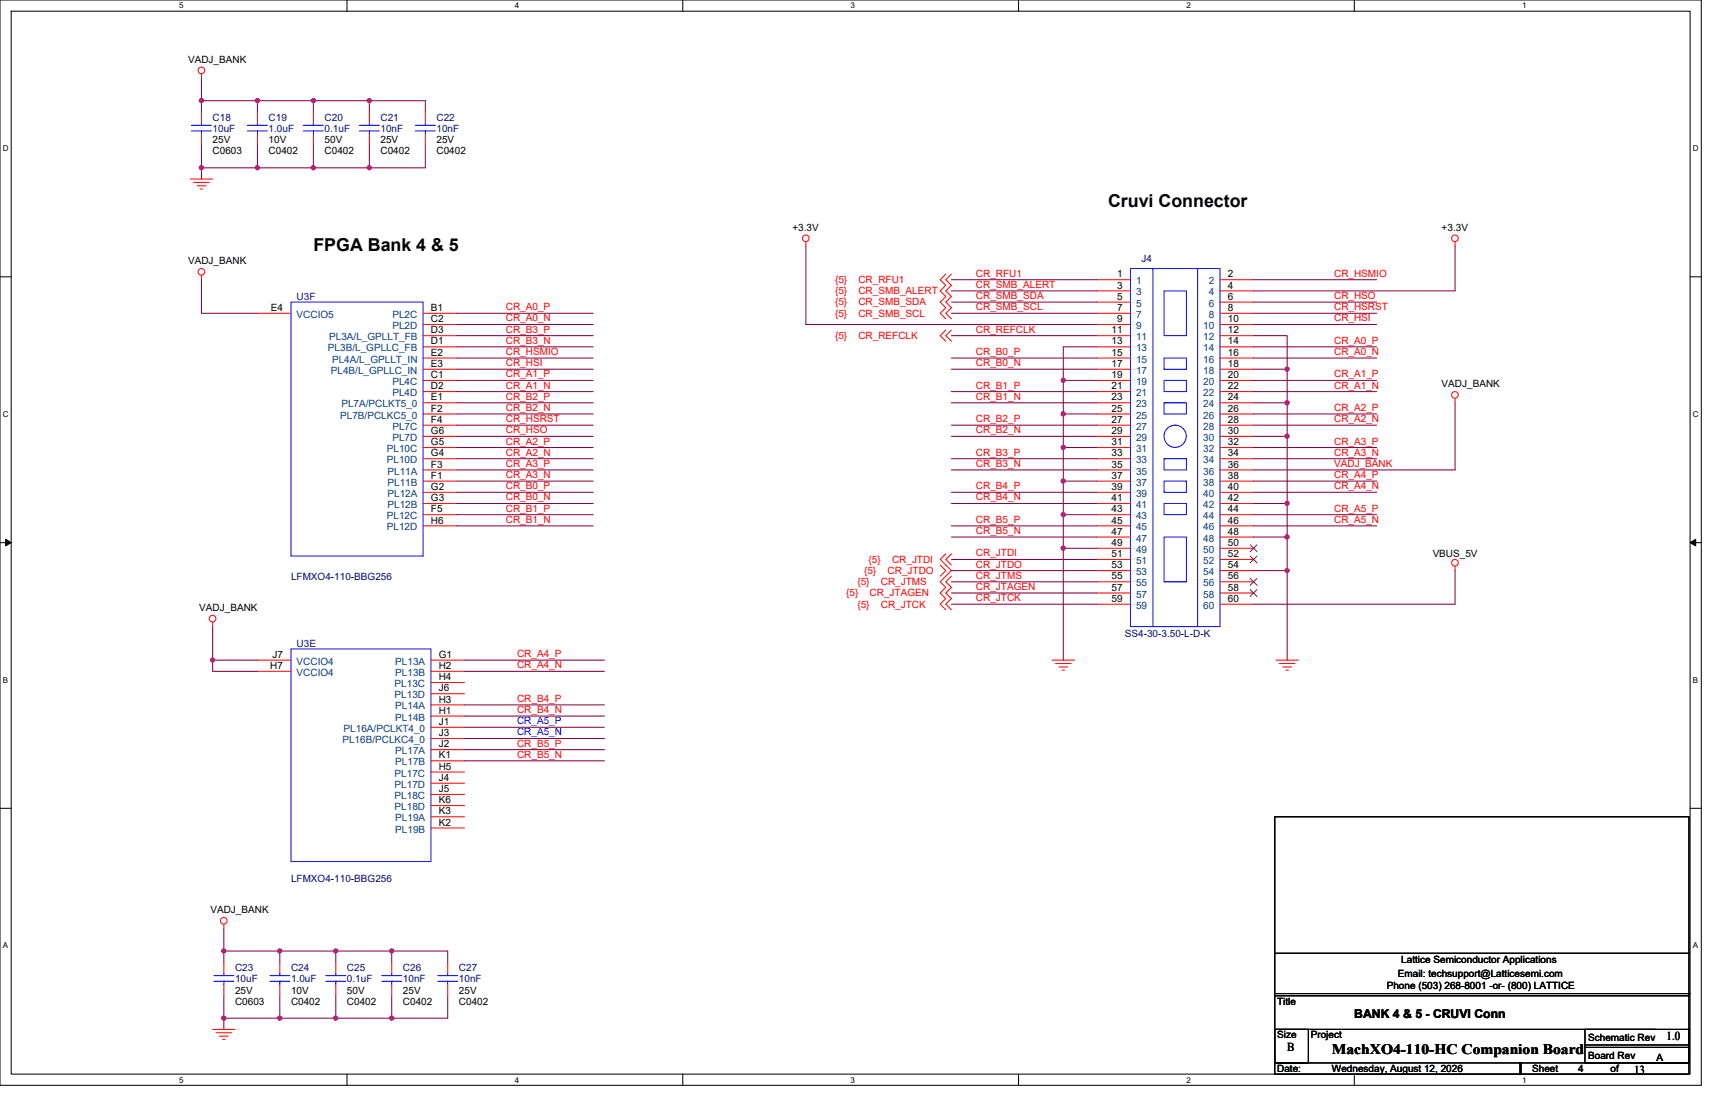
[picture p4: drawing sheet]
<svg xmlns="http://www.w3.org/2000/svg" width="214mm" height="136mm" viewBox="0 0 214 136" stroke-linecap="round" stroke-linejoin="round" font-family="sans-serif">
<path d="M0 0h212.3v135.5h-212.3zM1.4 1.4h209.5v132.7h-209.5z" fill="none" stroke="#000" stroke-width=".13"/>
<g fill="#fff">
<path d="M22.4 .1h.5v1.2h-.5z"/>
<path d="M22.4 134.3h.5v1.1h-.5z"/>
</g>
<path d="M43.3 0v1.4M43.3 134.1v1.4" fill="none" stroke="#000" stroke-width=".13"/>
<g fill="#fff">
<path d="M64.3 .1h.5v1.2h-.5z"/>
<path d="M64.3 134.3h.5v1.1h-.5z"/>
</g>
<path d="M85.2 0v1.4M85.2 134.1v1.4" fill="none" stroke="#000" stroke-width=".13"/>
<g fill="#fff">
<path d="M106.2 .1h.5v1.2h-.5z"/>
<path d="M106.2 134.3h.5v1.1h-.5z"/>
</g>
<path d="M127.1 0v1.4M127.1 134.1v1.4" fill="none" stroke="#000" stroke-width=".13"/>
<g fill="#fff">
<path d="M148.1 .1h.5v1.2h-.5z"/>
<path d="M148.1 134.3h.5v1.1h-.5z"/>
</g>
<path d="M169 0v1.4M169 134.1v1.4" fill="none" stroke="#000" stroke-width=".13"/>
<g fill="#fff">
<path d="M190 .1h.5v1.2h-.5z"/>
<path d="M190 134.3h.5v1.1h-.5z"/>
<path d="M.4 18h.7v1.1h-.7z"/>
<path d="M211.3 18h.7v1.1h-.7z"/>
<path d="M.4 51.1h.7v1.2h-.7z"/>
<path d="M211.3 51.1h.7v1.2h-.7z"/>
</g>
<path d="M0 34.6h1.4M210.9 34.6h1.4" fill="none" stroke="#000" stroke-width=".13"/>
<g fill="#fff">
<path d="M.4 84.3h.6v1.1h-.6z"/>
<path d="M211.3 84.3h.7v1.1h-.7z"/>
</g>
<path d="M0 67.8h1.4M210.9 67.8h1.4" fill="none" stroke="#000" stroke-width=".13"/>
<path d="M.7 67.3l.7 .5-.7 .4zM210.9 67.8l.7-.5v.9z" fill="#000" stroke="#000" stroke-width=".12"/>
<g fill="#fff">
<path d="M.4 117.5h.6v1.1h-.6z"/>
<path d="M211.3 117.5h.7v1.1h-.7z"/>
</g>
<g fill="none" stroke="#000" stroke-width=".13">
<path d="M0 100.9h1.4M159.1 102h51.7v32.1h-51.7zM159.1 119h51.7M210.9 100.9h1.4M159.1 128.5h4.2v4.2h-4.2zM159.1 132.7h51.7M159.1 124.3h51.7M159.1 128.5h47.5M159.3 124.1h51.6M189.7 132.7v1.4M189.8 132.7v1.4M197.8 128.5h13v4.2h-13z"/>
<path d="M197.8 130.8h13M197.8 130.5h13"/>
</g>
<g fill="none" stroke="#f00" stroke-width=".13">
<path d="M25.1 14v1.4M25.1 16.8v1.4M25.1 9.2v.6M32.1 14v1.4M32.1 16.8v1.4M39.1 14v1.4M39.1 16.8v1.4M46.1 14v1.4M46.1 16.8v1.4M53.1 14v1.4M53.1 16.8v1.4M23.7 22.4h2.8"/>
<path d="M24.2 22.8h1.9M24.6 23.2h1.1M25 23.6h.3M25.1 34.4v.5M32.1 39.1h4.2M52.8 39.1h4.2M100.6 30.2v.5M118 34.2l-.7 .7 .7 .7-.7 .7 .7 .7-.7 .7 .7 .7-.7 .7 .7 .7M118.7 34.2l-.7 .7 .7 .7-.7 .7 .7 .7-.7 .7 .7 .7-.7 .7 .7 .7M136.9 34.9h4.2M136.9 36.3h4.2M136.9 37.7h4.2"/>
<path d="M136.9 39.1h4.2M152.3 34.9h4.2M152.3 36.3h4.2M152.3 37.7h4.2M152.3 39.1h4.2M181.6 30.2v.5M52.8 40.5h4.2M52.8 41.9h4.2M52.8 43.3h4.2M52.8 44.7h4.2M52.8 46.1h4.2M52.8 47.5h4.2"/>
<path d="M52.8 48.9h4.2M52.8 50.3h4.2M52.8 51.7h4.2M52.8 53.1h4.2M52.8 54.5h4.2M52.8 55.9h4.2M52.8 57.3h4.2M52.8 58.7h4.2M118 41.2l-.7 .7 .7 .7M118.7 41.2l-.7 .7 .7 .7M136.9 41.9h4.2M136.9 43.3h4.2"/>
<path d="M136.9 44.7h4.2M136.9 46.1h4.2M136.9 47.5h4.2M136.9 48.9h4.2M136.9 50.3h4.2M136.9 51.7h4.2M136.9 53.1h4.2M136.9 54.5h4.2M136.9 55.9h4.2M136.9 57.3h4.2M136.9 58.7h4.2M136.9 40.5h4.2"/>
<path d="M152.3 40.5h4.2M152.3 41.9h4.2M152.3 43.3h4.2M152.3 44.7h4.2M152.3 46.1h4.2M152.3 47.5h4.2M152.3 48.9h4.2M152.3 50.3h4.2M152.3 51.7h4.2M152.3 53.1h4.2M152.3 54.5h4.2M152.3 55.9h4.2"/>
<path d="M152.3 57.3h4.2M152.3 58.7h4.2M181.6 49.7v.6M26.5 77.7v.5M52.8 60.1h4.2M52.8 61.5h4.2M52.8 62.9h4.2M52.8 64.3h4.2M52.8 65.7h4.2M117.3 70.5l.7 .7-.7 .7M118 69.2l-.7 .6 1.4 1.4-1.4 1.4 .7 .7-.7 .7 .7 .7-.7 .7 .7 .7M118.7 69.2l-.7 .6 .7 .7"/>
<path d="M118.7 71.9l-.7 .7 .7 .7-.7 .7 .7 .7-.7 .7 .7 .7M136.9 60.1h4.2M136.9 61.5h4.2M136.9 62.9h4.2M136.9 64.3h4.2M136.9 65.7h4.2M136.9 67.1h4.2M136.9 68.5h4.2M136.9 69.8h4.2M136.9 71.2h4.2M136.9 72.6h4.2M136.9 74h4.2"/>
<path d="M136.9 75.4h4.2M152.3 60.1h4.2M152.3 61.5h4.2M152.3 62.9h4.2M152.3 64.3h4.2M152.3 65.7h4.2M152.3 67.1h4.2M152.3 68.5h4.2M152.3 69.8h4.2M152.3 71.2h4.2M152.3 72.6h4.2M152.3 74h4.2"/>
<path d="M152.3 75.4h4.2M181.6 70.7v.5M32.1 82.4h4.2M32.1 83.8h4.2M53.8 82.4h4.2M53.8 83.8h4.2M53.8 85.2h4.2M53.8 86.6h4.2M53.8 88h4.2M53.8 89.4h4.2M53.8 90.8h4.2M53.8 92.2h4.2"/>
<path d="M53.8 93.6h4.2M53.8 95h4.2M53.8 96.4h4.2M53.8 97.8h4.2M53.8 99.2h4.2M131.3 82.4h2.8M131.7 82.8h2M132.2 83.3h1.1M132.6 83.7h.3M159.3 82.4h2.8M159.7 82.8h1.9M160.1 83.3h1.1"/>
<path d="M160.5 83.7h.3M27.9 115.4v.6M53.8 100.6h4.2M53.8 102h4.2M53.8 103.4h4.2M26.5 128.5h2.8M27 128.9h1.9M27.4 129.4h1.1M27.8 129.8h.3M27.9 120.1v1.4M27.9 122.9v1.4M34.9 120.1v1.4"/>
<path d="M34.9 122.9v1.4M41.9 120.1v1.4M41.9 122.9v1.4M48.9 120.1v1.4M48.9 122.9v1.4M55.9 120.1v1.4M55.9 122.9v1.4"/>
<circle cx="25.1" cy="8.8" r=".42"/>
<circle cx="25.1" cy="33.9" r=".42"/>
<circle cx="100.6" cy="29.7" r=".42"/>
<circle cx="181.6" cy="29.7" r=".42"/>
<circle cx="181.6" cy="49.3" r=".42"/>
<circle cx="26.5" cy="77.2" r=".42"/>
<circle cx="181.6" cy="70.3" r=".42"/>
<circle cx="27.9" cy="115" r=".42"/>
</g>
<g fill="none" stroke="#00f" stroke-width=".13">
<path d="M23.9 16.3h2.5M23.9 15.6h2.5M25.1 15.4v.2M25.1 16.3v.5M30.9 16.3h2.5M30.9 15.6h2.5M32.1 15.4v.2M32.1 16.3v.5M37.9 16.3h2.5M37.9 15.6h2.5M39.1 15.4v.2M39.1 16.3v.5"/>
<path d="M44.9 16.3h2.4M44.9 15.6h2.4M46.1 15.4v.2M46.1 16.3v.5M51.8 16.3h2.5M51.8 15.6h2.5M53.1 15.4v.2M53.1 16.3v.5M36.3 37.7h16.5v31.7h-16.5zM141.1 33.5h11.2v44.7h-11.2zM143.9 33.5h5.6v44.7h-5.6zM145.3 36.3h2.8v5.6h-2.8z"/>
<path d="M145.3 44.7h2.8v1.4h-2.8zM145.3 47.5h2.8v1.4h-2.8zM145.3 57.3h2.8v1.4h-2.8zM145.3 50.3h2.8v1.4h-2.8zM145.3 67.1h2.8v5.5h-2.8zM145.3 60.1h2.8v1.4h-2.8zM145.3 62.9h2.8v1.4h-2.8zM36.3 81h17.5v26.6h-17.5zM26.7 122.5h2.5M26.7 121.8h2.5M27.9 121.5v.3M27.9 122.5v.4"/>
<path d="M33.7 122.5h2.5M33.7 121.8h2.5M34.9 121.5v.3M34.9 122.5v.4M40.7 122.5h2.5M40.7 121.8h2.5M41.9 121.5v.3M41.9 122.5v.4M47.6 122.5h2.5M47.6 121.8h2.5M48.9 121.5v.3M48.9 122.5v.4"/>
<path d="M54.6 122.5h2.5M54.6 121.8h2.5M55.9 121.5v.3M55.9 122.5v.4"/>
<circle cx="146.7" cy="54.5" r="1.39"/>
</g>
<path d="M156 68l.9 .9M156 69.4l.9 .9M156 72.2l.9 .9M156 73.6l.9 .9M156.9 68l-.9 .9M156.9 69.4l-.9 .9M156.9 72.2l-.9 .9M156.9 73.6l-.9 .9" fill="none" stroke="#804000" stroke-width=".12"/>
<g fill="none" stroke="#800040" stroke-width=".13">
<path d="M25.1 9.8v2.8M25.1 12.6v1.4M25.1 18.2v2.8M25.1 12.6h7M32.1 12.6h7M32.1 12.6v1.4M32.1 18.2v2.8M39.1 12.6h7M39.1 18.2v2.8M39.1 12.6v1.4M46.1 12.6v1.4M46.1 18.2v2.8"/>
<path d="M46.1 12.6h7v1.4M53.1 18.2v2.8h-7M25.1 21h7M25.1 21v1.4M25.1 34.9v4.2h7M32.1 21h7M39.1 21h7M57 39.1h17M100.6 30.7v9.8h36.3M118.7 34.9h18.2M118.7 36.3h18.2M118.7 37.7h18.2"/>
<path d="M118.7 39.1h18.2M156.5 34.9h15.3M156.5 37.7h15.3M156.5 39.1h15.3M181.6 30.7v5.6h-25.1M57 40.5h17M57 47.5h17M57 48.9h17M57 55.9h17M57 57.3h17M57 58.7h17M57 41.9h17"/>
<path d="M57 43.3h17M57 44.7h17M57 46.1h17M57 53.1h17M57 54.5h17M57 50.3h17M57 51.7h17M118.7 41.9h18.2M118.7 44.7h18.2M118.7 46.1h18.2M118.7 48.9h18.2M118.7 50.3h18.2"/>
<path d="M118.7 53.1h18.2M118.7 54.5h18.2M118.7 57.3h18.2M118.7 58.7h18.2M132.7 47.5v4.2M132.7 51.7v4.2M132.7 55.9v4.2M132.7 47.5h4.2M132.7 51.7h4.2M132.7 55.9h4.2M136.9 43.3h-4.2v4.2M156.5 40.5h15.3"/>
<path d="M156.5 43.3h15.3M156.5 44.7h15.3M156.5 47.5h15.3M156.5 48.9h15.3M156.5 51.7h15.3M156.5 53.1h15.3M156.5 55.9h15.3M156.5 57.3h15.3M156.5 41.9h4.2v4.2M156.5 46.1h4.2M156.5 50.3h4.2M156.5 54.5h4.2"/>
<path d="M160.7 46.1v4.2M160.7 50.3v4.2M160.7 54.5v8.4M181.6 50.3v8.4h-25.1M26.5 78.2v4.2M57 60.1h17M57 61.5h17M57 62.9h17M57 64.3h17M57 65.7h17M118.7 61.5h18.2M118.7 62.9h18.2"/>
<path d="M118.7 65.7h18.2M118.7 67.1h18.2M118.7 69.8h18.2M118.7 71.2h18.2M118.7 72.6h18.2M118.7 74h18.2M118.7 75.4h18.2M132.7 60.1v4.2M132.7 64.3v4.2M132.7 68.5v13.9M132.7 60.1h4.2M132.7 64.3h4.2"/>
<path d="M132.7 68.5h4.2M156.5 60.1h15.3M156.5 61.5h15.3M156.5 64.3h15.3M156.5 65.7h15.3M156.5 62.9h4.2M156.5 67.1h4.2M156.5 71.2h4.2M160.7 62.9v4.2M160.7 67.1v4.1M160.7 71.2v11.2M181.6 71.2v4.2h-25.1"/>
<path d="M26.5 82.4v1.4h5.6M26.5 82.4h5.6M58 82.4h17.4M58 83.8h17.4M58 88h17.4M58 89.4h17.4M58 93.6h17.4M58 95h17.4M58 90.8h17.4M58 92.2h17.4M27.9 116v2.7M27.9 118.7v1.4"/>
<path d="M27.9 118.7h7M34.9 118.7v1.4M34.9 118.7h7M41.9 118.7v1.4M41.9 118.7h7M48.9 118.7v1.4M48.9 118.7h7v1.4M27.9 124.3v2.8M27.9 127.1v1.4M27.9 127.1h7M34.9 127.1h7M34.9 124.3v2.8"/>
<path d="M41.9 124.3v2.8M41.9 127.1h7M48.9 124.3v2.8M55.9 124.3v2.8h-7"/>
</g>
<g fill="#f0f" stroke="#f0f" stroke-width=".13">
<circle cx="132.7" cy="47.5" r=".27"/>
<circle cx="132.7" cy="51.7" r=".27"/>
<circle cx="132.7" cy="55.9" r=".27"/>
<circle cx="132.7" cy="60.1" r=".27"/>
<circle cx="132.7" cy="64.2" r=".27"/>
<circle cx="132.7" cy="68.4" r=".27"/>
<circle cx="160.6" cy="46.1" r=".27"/>
<circle cx="160.6" cy="50.3" r=".27"/>
<circle cx="160.6" cy="54.5" r=".27"/>
<circle cx="160.6" cy="62.9" r=".27"/>
<circle cx="160.6" cy="71.2" r=".27"/>
<circle cx="160.6" cy="67" r=".27"/>
<circle cx="27.9" cy="118.7" r=".27"/>
<circle cx="34.9" cy="118.7" r=".27"/>
<circle cx="41.9" cy="118.7" r=".27"/>
<circle cx="48.9" cy="118.7" r=".27"/>
<circle cx="27.9" cy="127.1" r=".27"/>
<circle cx="41.9" cy="127.1" r=".27"/>
<circle cx="34.9" cy="127.1" r=".27"/>
<circle cx="48.9" cy="127.1" r=".27"/>
<circle cx="39.1" cy="12.6" r=".27"/>
<circle cx="46.1" cy="12.6" r=".27"/>
<circle cx="25.1" cy="20.9" r=".27"/>
<circle cx="32.1" cy="20.9" r=".27"/>
<circle cx="39.1" cy="20.9" r=".27"/>
<circle cx="46.1" cy="20.9" r=".27"/>
<circle cx="26.5" cy="82.4" r=".27"/>
<circle cx="25.1" cy="12.6" r=".27"/>
<circle cx="32.1" cy="12.6" r=".27"/>
</g>
<g font-size="2.2">
<text x="138.3" y="25.8">Cruvi Connector</text>
<text x="39.1" y="31.4">FPGA Bank 4 &amp; 5</text>
</g>
<text font-size="1.8" x="166.2" y="131.6">MachXO4-110-HC Companion Board</text>
<g font-size="1.5">
<text x="160.7" y="131.3">B</text>
<text x="169" y="127.1">BANK 4 &amp; 5 - CRUVI Conn</text>
<text x="208" y="129.9">1.0</text>
<text x="204" y="134.1">13</text>
</g>
<g font-size="1.2">
<text x="23.5" y="7.8">VADJ_BANK</text>
<text x="26.5" y="17.9">25V</text>
<text x="33.5" y="17.9">10V</text>
<text x="40.5" y="17.9">50V</text>
<text x="47.5" y="17.9">25V</text>
<text x="54.5" y="17.9">25V</text>
<text x="26.5" y="19.3">C0603</text>
<text x="33.5" y="19.3">C0402</text>
<text x="40.5" y="19.3">C0402</text>
<text x="47.5" y="19.3">C0402</text>
<text x="54.5" y="19.3">C0402</text>
<text x="98.9" y="28.8">+3.3V</text>
<text x="179.9" y="28.8">+3.3V</text>
<text x="23.5" y="33">VADJ_BANK</text>
<text x="139.4" y="34.6">1</text>
<text x="153.2" y="34.6">2</text>
<text x="33.8" y="38.8">E4</text>
<text x="53.8" y="41.6">D3</text>
<text x="53.8" y="38.8">B1</text>
<text x="53.8" y="40.2">C2</text>
<text x="138.7" y="41.6">11</text>
<text x="139.4" y="36">3</text>
<text x="139.4" y="37.4">5</text>
<text x="139.4" y="38.8">7</text>
<text x="139.4" y="40.2">9</text>
<text x="153.2" y="40.2">10</text>
<text x="153.2" y="41.6">12</text>
<text x="153.2" y="36">4</text>
<text x="153.2" y="37.4">6</text>
<text x="153.2" y="38.8">8</text>
<text x="53.8" y="43">D1</text>
<text x="53.8" y="45.8">E3</text>
<text x="53.8" y="44.4">E2</text>
<text x="53.8" y="47.2">C1</text>
<text x="138.7" y="43">13</text>
<text x="138.7" y="44.4">15</text>
<text x="138.7" y="45.8">17</text>
<text x="138.7" y="47.2">19</text>
<text x="153.2" y="43">14</text>
<text x="153.2" y="44.4">16</text>
<text x="153.2" y="45.8">18</text>
<text x="153.2" y="47.2">20</text>
<text x="53.8" y="50">E1</text>
<text x="53.8" y="51.4">F2</text>
<text x="53.8" y="48.6">D2</text>
<text x="53.8" y="52.8">F4</text>
<text x="138.7" y="48.6">21</text>
<text x="138.7" y="50">23</text>
<text x="138.7" y="51.4">25</text>
<text x="138.7" y="52.8">27</text>
<text x="153.2" y="48.6">22</text>
<text x="153.2" y="50">24</text>
<text x="153.2" y="51.4">26</text>
<text x="153.2" y="52.8">28</text>
<text x="179.9" y="48.3">VADJ_BANK</text>
<text x="53.8" y="55.6">G5</text>
<text x="53.8" y="57">G4</text>
<text x="53.8" y="58.4">F3</text>
<text x="53.8" y="59.8">F1</text>
<text x="53.8" y="54.2">G6</text>
<text x="138.7" y="54.2">29</text>
<text x="138.7" y="55.6">31</text>
<text x="138.7" y="57">33</text>
<text x="138.7" y="58.4">35</text>
<text x="138.7" y="59.8">37</text>
<text x="153.2" y="54.2">30</text>
<text x="153.2" y="55.6">32</text>
<text x="153.2" y="57">34</text>
<text x="153.2" y="58.4">36</text>
<text x="153.2" y="59.8">38</text>
<text x="53.8" y="64">F5</text>
<text x="53.8" y="65.4">H6</text>
<text x="53.8" y="61.2">G2</text>
<text x="53.8" y="62.6">G3</text>
<text x="138.7" y="61.2">39</text>
<text x="138.7" y="62.6">41</text>
<text x="138.7" y="64">43</text>
<text x="138.7" y="65.4">45</text>
<text x="153.2" y="61.2">40</text>
<text x="153.2" y="62.6">42</text>
<text x="153.2" y="64">44</text>
<text x="153.2" y="65.4">46</text>
<text x="138.7" y="66.8">47</text>
<text x="138.7" y="68.2">49</text>
<text x="138.7" y="69.6">51</text>
<text x="138.7" y="71">53</text>
<text x="153.2" y="66.8">48</text>
<text x="153.2" y="68.2">50</text>
<text x="153.2" y="69.6">52</text>
<text x="153.2" y="71">54</text>
<text x="178.8" y="69.6">VBUS_5V</text>
<text x="24.9" y="76.3">VADJ_BANK</text>
<text x="138.7" y="72.3">55</text>
<text x="138.7" y="73.7">57</text>
<text x="138.7" y="75.1">59</text>
<text x="153.2" y="72.3">56</text>
<text x="153.2" y="73.7">58</text>
<text x="153.2" y="75.1">60</text>
<text x="33.7" y="83.5">H7</text>
<text x="34" y="82.1">J7</text>
<text x="54.8" y="82.1">G1</text>
<text x="54.8" y="83.5">H2</text>
<text x="54.8" y="84.9">H4</text>
<text x="54.8" y="86.3">J6</text>
<text x="54.8" y="87.7">H3</text>
<text x="54.8" y="89.1">H1</text>
<text x="54.8" y="91.9">J3</text>
<text x="54.8" y="90.5">J1</text>
<text x="54.8" y="93.3">J2</text>
<text x="54.8" y="94.7">K1</text>
<text x="54.8" y="96.1">H5</text>
<text x="54.8" y="97.5">J4</text>
<text x="54.8" y="98.9">J5</text>
<text x="54.8" y="100.3">K6</text>
<text x="54.8" y="101.7">K3</text>
<text x="54.8" y="103.1">K2</text>
<text x="26.3" y="114">VADJ_BANK</text>
<text x="29.3" y="124.1">25V</text>
<text x="29.3" y="125.5">C0603</text>
<text x="36.3" y="124.1">10V</text>
<text x="36.3" y="125.5">C0402</text>
<text x="43.3" y="124.1">50V</text>
<text x="43.3" y="125.5">C0402</text>
<text x="50.3" y="124.1">25V</text>
<text x="50.3" y="125.5">C0402</text>
<text x="57.3" y="124.1">25V</text>
<text x="57.3" y="125.5">C0402</text>
<text x="159.4" y="125.5">Title</text>
<text x="173.1" y="123.5">Phone (503) 268-8001 -or- (800) LATTICE</text>
<text x="174.5" y="122">Email: techsupport@Latticesemi.com</text>
<text x="174.9" y="120.3">Lattice Semiconductor Applications</text>
<text x="159.4" y="129.6">Size</text>
<text x="163.6" y="129.6">Project</text>
<text x="198.2" y="129.9">Schematic Rev</text>
<text x="159.4" y="133.8">Date:</text>
<text x="166.2" y="133.8">Wednesday, August 12, 2026</text>
<text x="191.2" y="133.8">Sheet</text>
<text x="197" y="133.8">4</text>
<text x="198.2" y="132.2">Board Rev</text>
<text x="201" y="133.8">of</text>
<text x="206.8" y="132.4">A</text>
</g>
<g font-size="1.2" fill="#000080">
<text x="26.5" y="15.1">C18</text>
<text x="26.5" y="16.5">10uF</text>
<text x="33.5" y="15.1">C19</text>
<text x="33.5" y="16.5">1.0uF</text>
<text x="40.5" y="15.1">C20</text>
<text x="40.5" y="16.5">0.1uF</text>
<text x="47.5" y="15.1">C21</text>
<text x="47.5" y="16.5">10nF</text>
<text x="54.5" y="15.1">C22</text>
<text x="54.5" y="16.5">10nF</text>
<text x="142.5" y="32.7">J4</text>
<text x="37" y="37.4">U3F</text>
<text x="36.3" y="72.4">LFMXO4-110-BBG256</text>
<text x="37" y="80.8">U3E</text>
<text x="140.4" y="79.5">SS4-30-3.50-L-D-K</text>
<text x="36.3" y="110.1">LFMXO4-110-BBG256</text>
<text x="29.3" y="121.3">C23</text>
<text x="29.3" y="122.7">10uF</text>
<text x="36.3" y="121.3">C24</text>
<text x="36.3" y="122.7">1.0uF</text>
<text x="43.3" y="121.3">C25</text>
<text x="43.3" y="122.7">0.1uF</text>
<text x="50.3" y="121.3">C26</text>
<text x="50.3" y="122.7">10nF</text>
<text x="57.3" y="121.3">C27</text>
<text x="57.3" y="122.7">10nF</text>
</g>
<g font-size="1.2" fill="#f00">
<text x="104.2" y="35.3">{5}</text>
<text x="107.1" y="35.3">CR_RFU1</text>
<text x="121.8" y="34.5">CR_RFU1</text>
<text x="121.8" y="35.9">CR_SMB_ALERT</text>
<text x="166.5" y="34.5">CR_HSMIO</text>
<text x="63.1" y="38.7">CR_A0_P</text>
<text x="63.1" y="40.1">CR_A0_N</text>
<text x="63.1" y="41.5">CR_B3_P</text>
<text x="104.2" y="36.7">{5}</text>
<text x="104.2" y="38.1">{5}</text>
<text x="104.2" y="39.5">{5}</text>
<text x="107.1" y="36.7">CR_SMB_ALERT</text>
<text x="107.1" y="38.1">CR_SMB_SDA</text>
<text x="107.1" y="39.5">CR_SMB_SCL</text>
<text x="121.8" y="37.3">CR_SMB_SDA</text>
<text x="121.8" y="38.7">CR_SMB_SCL</text>
<text x="121.8" y="41.5">CR_REFCLK</text>
<text x="166.5" y="37.3">CR_HSO</text>
<text x="166.5" y="38.7">CR_HSRST</text>
<text x="166.5" y="40.1">CR_HSI</text>
<text x="63.1" y="47.1">CR_A1_P</text>
<text x="63.1" y="42.9">CR_B3_N</text>
<text x="63.1" y="44.3">CR_HSMIO</text>
<text x="63.1" y="45.7">CR_HSI</text>
<text x="104.2" y="42.3">{5}</text>
<text x="107.1" y="42.3">CR_REFCLK</text>
<text x="121.8" y="44.3">CR_B0_P</text>
<text x="121.8" y="45.7">CR_B0_N</text>
<text x="166.5" y="42.9">CR_A0_P</text>
<text x="166.5" y="44.3">CR_A0_N</text>
<text x="166.5" y="47.1">CR_A1_P</text>
<text x="63.1" y="48.5">CR_A1_N</text>
<text x="63.1" y="52.7">CR_HSRST</text>
<text x="63.1" y="49.9">CR_B2_P</text>
<text x="63.1" y="51.3">CR_B2_N</text>
<text x="121.8" y="48.5">CR_B1_P</text>
<text x="121.8" y="49.9">CR_B1_N</text>
<text x="121.8" y="52.7">CR_B2_P</text>
<text x="166.5" y="48.5">CR_A1_N</text>
<text x="166.5" y="51.3">CR_A2_P</text>
<text x="166.5" y="52.7">CR_A2_N</text>
<text x="63.1" y="55.5">CR_A2_P</text>
<text x="63.1" y="56.9">CR_A2_N</text>
<text x="63.1" y="58.3">CR_A3_P</text>
<text x="63.1" y="59.7">CR_A3_N</text>
<text x="63.1" y="54.1">CR_HSO</text>
<text x="121.8" y="54.1">CR_B2_N</text>
<text x="121.8" y="56.9">CR_B3_P</text>
<text x="121.8" y="58.3">CR_B3_N</text>
<text x="166.5" y="58.3">VADJ_BANK</text>
<text x="166.5" y="55.5">CR_A3_P</text>
<text x="166.5" y="56.9">CR_A3_N</text>
<text x="166.5" y="59.7">CR_A4_P</text>
<text x="63.1" y="61.1">CR_B0_P</text>
<text x="63.1" y="62.5">CR_B0_N</text>
<text x="63.1" y="63.9">CR_B1_P</text>
<text x="63.1" y="65.3">CR_B1_N</text>
<text x="121.8" y="61.1">CR_B4_P</text>
<text x="121.8" y="62.5">CR_B4_N</text>
<text x="121.8" y="65.3">CR_B5_P</text>
<text x="166.5" y="61.1">CR_A4_N</text>
<text x="166.5" y="63.9">CR_A5_P</text>
<text x="166.5" y="65.3">CR_A5_N</text>
<text x="107.8" y="71.7">{5}</text>
<text x="108.4" y="70.3">{5}</text>
<text x="110.8" y="71.7">CR_JTDO</text>
<text x="111.3" y="70.3">CR_JTDI</text>
<text x="121.8" y="66.7">CR_B5_N</text>
<text x="121.8" y="69.5">CR_JTDI</text>
<text x="121.8" y="70.9">CR_JTDO</text>
<text x="105.6" y="74.5">{5}</text>
<text x="107" y="73.1">{5}</text>
<text x="107" y="75.9">{5}</text>
<text x="108.5" y="74.5">CR_JTAGEN</text>
<text x="109.9" y="73.1">CR_JTMS</text>
<text x="109.9" y="75.9">CR_JTCK</text>
<text x="121.8" y="72.3">CR_JTMS</text>
<text x="121.8" y="73.7">CR_JTAGEN</text>
<text x="121.8" y="75.1">CR_JTCK</text>
<text x="64.5" y="82">CR_A4_P</text>
<text x="64.5" y="83.4">CR_A4_N</text>
<text x="64.5" y="87.6">CR_B4_P</text>
<text x="64.5" y="89">CR_B4_N</text>
<text x="64.5" y="93.2">CR_B5_P</text>
<text x="64.5" y="94.6">CR_B5_N</text>
</g>
<g font-size="1.2" fill="#004080">
<text x="141.8" y="35.5">1</text>
<text x="150.9" y="35.5">2</text>
<text x="37" y="39.7">VCCIO5</text>
<text x="49" y="39.7">PL2C</text>
<text x="49" y="41.1">PL2D</text>
<text x="141.8" y="36.9">3</text>
<text x="141.8" y="38.3">5</text>
<text x="141.8" y="39.7">7</text>
<text x="141.8" y="41.1">9</text>
<text x="150.2" y="41.1">10</text>
<text x="150.9" y="36.9">4</text>
<text x="150.9" y="38.3">6</text>
<text x="150.9" y="39.7">8</text>
<text x="40.9" y="43.9">PL3B/L_GPLLC_FB</text>
<text x="41.1" y="42.5">PL3A/L_GPLLT_FB</text>
<text x="41.3" y="46.7">PL4B/L_GPLLC_IN</text>
<text x="41.4" y="45.3">PL4A/L_GPLLT_IN</text>
<text x="141.8" y="42.5">11</text>
<text x="141.8" y="43.9">13</text>
<text x="141.8" y="45.3">15</text>
<text x="141.8" y="46.7">17</text>
<text x="150.2" y="42.5">12</text>
<text x="150.2" y="43.9">14</text>
<text x="150.2" y="45.3">16</text>
<text x="150.2" y="46.7">18</text>
<text x="42.5" y="52.3">PL7B/PCLKC5_0</text>
<text x="42.6" y="50.9">PL7A/PCLKT5_0</text>
<text x="49" y="48.1">PL4C</text>
<text x="49" y="49.5">PL4D</text>
<text x="49" y="53.7">PL7C</text>
<text x="141.8" y="48.1">19</text>
<text x="141.8" y="49.5">21</text>
<text x="141.8" y="50.9">23</text>
<text x="141.8" y="52.3">25</text>
<text x="141.8" y="53.7">27</text>
<text x="150.2" y="48.1">20</text>
<text x="150.2" y="49.5">22</text>
<text x="150.2" y="50.9">24</text>
<text x="150.2" y="52.3">26</text>
<text x="150.2" y="53.7">28</text>
<text x="48.3" y="56.5">PL10C</text>
<text x="48.3" y="57.8">PL10D</text>
<text x="48.4" y="59.2">PL11A</text>
<text x="49" y="55.1">PL7D</text>
<text x="141.8" y="55.1">29</text>
<text x="141.8" y="56.5">31</text>
<text x="141.8" y="57.8">33</text>
<text x="141.8" y="59.2">35</text>
<text x="150.2" y="55.1">30</text>
<text x="150.2" y="56.5">32</text>
<text x="150.2" y="57.8">34</text>
<text x="150.2" y="59.2">36</text>
<text x="48.3" y="64.8">PL12C</text>
<text x="48.4" y="60.6">PL11B</text>
<text x="48.4" y="62">PL12A</text>
<text x="48.4" y="63.4">PL12B</text>
<text x="141.8" y="60.6">37</text>
<text x="141.8" y="62">39</text>
<text x="141.8" y="63.4">41</text>
<text x="141.8" y="64.8">43</text>
<text x="150.2" y="60.6">38</text>
<text x="150.2" y="62">40</text>
<text x="150.2" y="63.4">42</text>
<text x="150.2" y="64.8">44</text>
<text x="48.3" y="66.2">PL12D</text>
<text x="141.8" y="66.2">45</text>
<text x="141.8" y="67.6">47</text>
<text x="141.8" y="69">49</text>
<text x="141.8" y="70.4">51</text>
<text x="141.8" y="71.8">53</text>
<text x="150.2" y="66.2">46</text>
<text x="150.2" y="67.6">48</text>
<text x="150.2" y="69">50</text>
<text x="150.2" y="70.4">52</text>
<text x="150.2" y="71.8">54</text>
<text x="141.8" y="73.2">55</text>
<text x="141.8" y="74.6">57</text>
<text x="141.8" y="76">59</text>
<text x="150.2" y="73.2">56</text>
<text x="150.2" y="74.6">58</text>
<text x="150.2" y="76">60</text>
<text x="37" y="83">VCCIO4</text>
<text x="49.3" y="83">PL13A</text>
<text x="37" y="84.4">VCCIO4</text>
<text x="49.3" y="85.8">PL13C</text>
<text x="49.3" y="87.2">PL13D</text>
<text x="49.3" y="84.4">PL13B</text>
<text x="49.3" y="88.6">PL14A</text>
<text x="49.3" y="90">PL14B</text>
<text x="42.7" y="92.8">PL16B/PCLKC4_0</text>
<text x="42.9" y="91.4">PL16A/PCLKT4_0</text>
<text x="49.3" y="94.2">PL17A</text>
<text x="49.3" y="95.6">PL17B</text>
<text x="49.3" y="97">PL17C</text>
<text x="49.3" y="98.4">PL17D</text>
<text x="49.3" y="99.8">PL18C</text>
<text x="49.3" y="101.2">PL18D</text>
<text x="49.3" y="102.6">PL19A</text>
<text x="49.3" y="103.9">PL19B</text>
</g>
<g font-size="1.2" fill="#00f">
<text x="64.5" y="90.4">CR_A5_P</text>
<text x="64.5" y="91.8">CR_A5_N</text>
</g>
<g font-size="1">
<text x="22.4" y="1.1">5</text>
<text x="64.3" y="1.1">4</text>
<text x="106.2" y="1.1">3</text>
<text x="148.1" y="1.1">2</text>
<text x="190" y="1.1">1</text>
<text x=".4" y="18.9">D</text>
<text x="211.3" y="18.9">D</text>
<text x=".4" y="52">C</text>
<text x="211.3" y="52">C</text>
<text x=".4" y="85.2">B</text>
<text x="211.3" y="85.2">B</text>
<text x=".4" y="118.4">A</text>
<text x="211.3" y="118.4">A</text>
<text x="22.4" y="135.2">5</text>
<text x="64.3" y="135.2">4</text>
<text x="106.2" y="135.2">3</text>
<text x="148.1" y="135.2">2</text>
<text x="190" y="135.2">1</text>
</g>
</svg>
